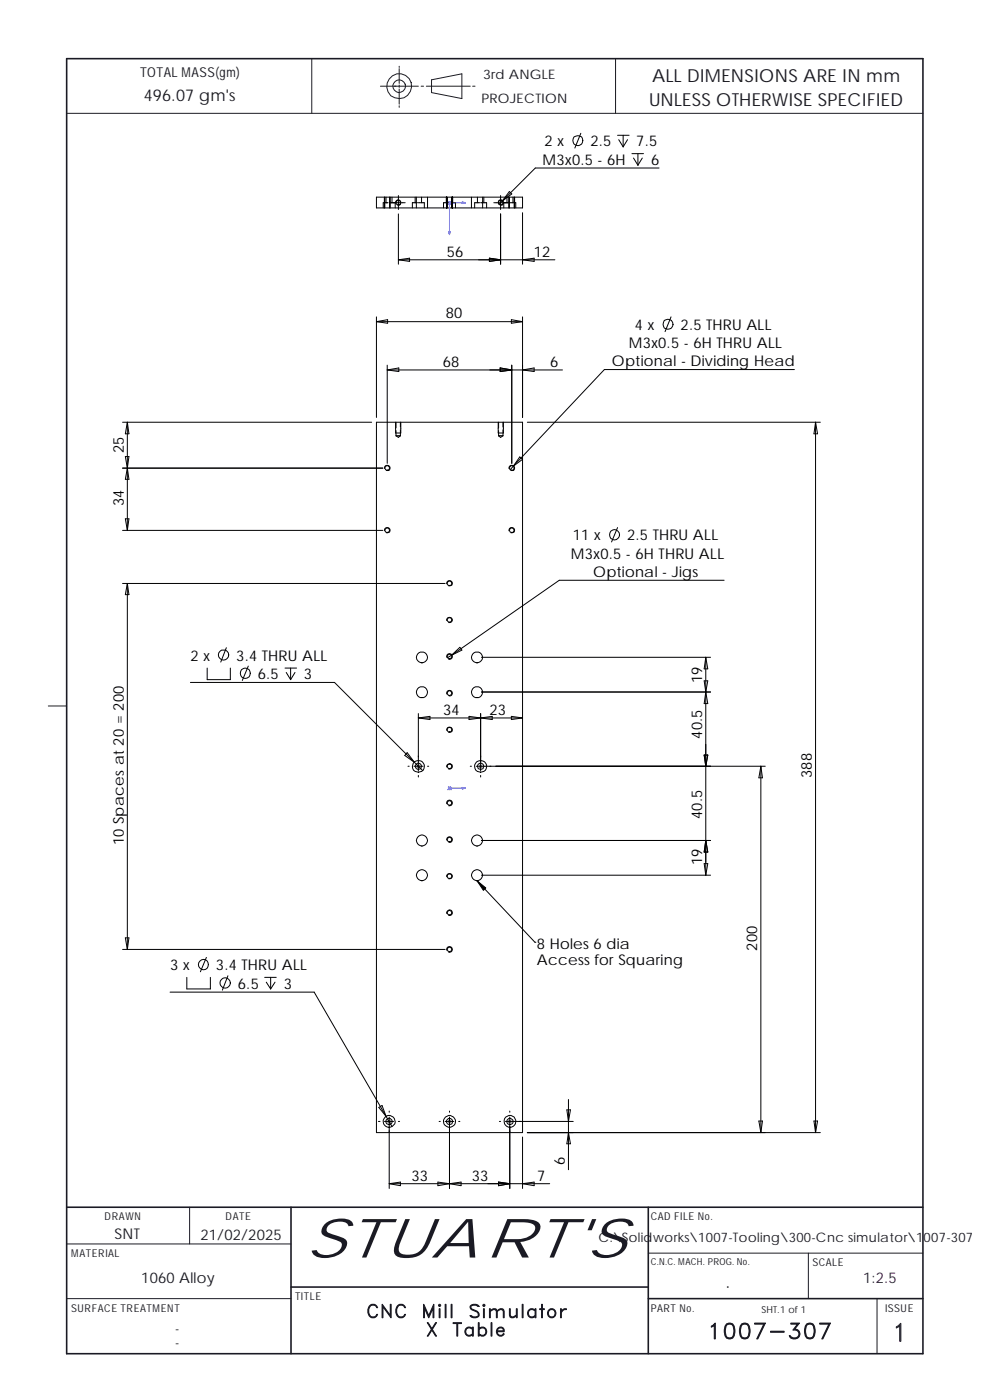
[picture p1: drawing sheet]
<svg xmlns="http://www.w3.org/2000/svg" width="210mm" height="297mm" viewBox="0 0 210 297" stroke-linecap="round" stroke-linejoin="round" font-family="sans-serif">
<g fill="none" stroke="#1a1a24" stroke-width=".21">
<path d="M66.1 12.4v11.6M80.7 18.3h8M84.7 14.1v.2M84.7 14.6v3.1M84.7 18v.5M84.7 18.9v3.2M89.3 18.3h.5M90.4 18.3h9.3M91.5 16.9l6.5-1.2v5.2l-6.5-1.3zM100.2 18.3h.6M130.6 12.4v11.6M14.1 24h181.6"/>
<path d="M84.7 22.4v.4M10.2 149.8h3.9M40.2 256.1v7.8M14.1 263.9h47.6M14.1 275.5h47.6M137.5 265.9h58.2M171.4 265.9v9.6M186 275.5v11.7"/>
<circle cx="84.7" cy="18.3" r="1.33"/>
<circle cx="84.7" cy="18.3" r="2.64"/>
</g>
<path d="M14.1 12.4h181.6v274.8h-181.6zM14.1 256.1h181.6M61.7 256.1v31.1M137.5 256.1v31.1M61.7 273h75.8M137.5 275.5h58.2" fill="none" stroke="#1a1a24" stroke-width=".34"/>
<g fill="none" stroke="#000" stroke-width=".21">
<path d="M123.2 28.3l-1.3 3.1M131 28.7h2.4M131.2 29.6l1 1.6M132.2 28.7v2.5M133.1 29.6l-.9 1.6M134 32.6h2.5M134.4 33.5l.9 1.6M135.3 32.6v2.5M136.2 33.5l-.9 1.6M139.8 35.6h-26.3l-7.7 7.7M79.8 41.8h31v2.3h-31zM81.5 41.8v2.3"/>
<path d="M81.6 41.8v2.3M81.9 41.8v1.2M82 43h.1M82.3 43h-1v1.1M82.5 43h3.4M82.6 41.8v2.3M82.7 41.8v2.3M83.1 41.8v1.2M83.8 43v1.1M83.9 43.1a.59 .59 0 0 1 .4-.7 .59 .59 0 0 1 .7 .4 .59 .59 0 0 1-.2 .7h-.5M84.2 42.5h.5l.1 .2 .1 .5-.2 .2-.5-.1a.53 .53 0 0 1 0-.8zM84.5 41.5v2.9"/>
<path d="M84.5 45.4v10.6M84.5 55.1h33.2M84.5 55.1l2.4-.3v.7zM88.1 41.8v1.2M88.3 41.8v2.3M88.6 43h-1.1v1.1M88.7 43h1.3v1.1M89.4 41.8v1.2M90.7 41.8v2.3M94.7 41.8v1.2M94.7 41.8v2.3M94.8 41.8v2.3"/>
<path d="M95.2 43h-1.1v1.1M95.3 43h1.3v1.1M95.8 41.8v2.3M95.9 41.8v2.3M96 41.8v1.2M100 41.8v2.3M101.3 41.8v1.2M101.8 43h-1.1v1.1M101.9 43h1.3v1.1M102.4 41.8v2.3M102.6 41.8v1.2M103.8 54.8l2.4 .3-2.4 .4z"/>
<path d="M104.7 43h3.2M105.7 43.1a.59 .59 0 0 1 .4-.7 .59 .59 0 0 1 .7 .4 .59 .59 0 0 1-.3 .7h-.4M105.8 42.7l.2-.2h.4l.3 .3v.4l-.3 .2-.6-.1zM106.2 41.5v2.9M106.2 45.4v10.6M106.8 43v1.1M107.5 41.8v1.2M107.9 41.8v2.3M108 41.8v2.3M108 40.6l.5 .5-2 1.6zM108.1 43h1.3v1.1M108.8 41.8v1.2"/>
<path d="M109.1 41.8v2.3M110.8 45.1v10.9M110.8 55.1l2.5-.3v.7zM79.8 67.2v21.4M79.8 68.2l2.4-.4v.8zM79.8 68.2h31M82.1 78.5h37.2M82.1 78.5l2.5-.4v.7zM82.1 77.5v20.8M106.1 78.1l2.4 .4-2.4 .3zM108.5 67.8l2.3 .4-2.3 .4zM108.5 77.5v20.8"/>
<path d="M110.8 67.2v21.4M110.8 78.5l2.5-.4v.7zM142.3 67.2l-1.2 3.2M168.5 78.4h-40.3l-19.3 20.5M26 89.6h52.8M26 99.3h55.2M26.6 96.9h.7l-.3 2.4zM27 99.3l.3 2.4h-.7zM27 89.6l.3 2.4h-.7zM27 89.6v22.9M79.8 89.6h31v150.7h-31zM81.5 99.4a.6 .6 0 0 1 .9-.6 .6 .6 0 0 1 .1 1h-.5"/>
<path d="M83.9 89.6v2.3h1.1v-2.3M84 92.5h.9M84 89.6v1.2M84 91.4v1.1M84 92.5l.5 .3 .4-.3M84.9 89.6v1M84.9 91.2v1.3M105.7 89.6v2.3h1.1v-2.3M105.7 92.5h1M105.7 89.6v1.2M105.7 91.4v1.1M105.7 92.5l.5 .3 .5-.3"/>
<path d="M106.7 89.6v1M106.7 91.2v1.3M107.9 99.4a.6 .6 0 0 1 .9-.6 .6 .6 0 0 1 .1 1h-.5M108.9 98.9l-.7 .8M110.2 96.9l.6 .6-1.9 1.4zM111.8 89.6h62.2M173 89.6l.4 2.4h-.8zM173 89.6v150.7M26 112.5h55.2M26.6 110.1h.7l-.3 2.4zM81.5 112.6a.58 .58 0 0 1 .6-.7 .58 .58 0 0 1 .6 .6 .58 .58 0 0 1-.7 .5M107.9 112.6a.58 .58 0 0 1 .6-.7 .58 .58 0 0 1 .6 .6 .58 .58 0 0 1-.7 .5"/>
<path d="M131 111.9l-1.3 3.1M26 123.8h68.4M27 123.8l.3 2.4h-.7zM27 123.8v77.6M48 137.4l-1.2 3.1M94.7 139.4a.61 .61 0 0 1 .6-.7 .61 .61 0 0 1 .6 .6 .61 .61 0 0 1-.7 .6M94.7 131.7a.58 .58 0 0 1 .6-.8 .58 .58 0 0 1 .6 .7 .58 .58 0 0 1-.7 .5M94.7 123.9a.58 .58 0 0 1 .6-.8 .58 .58 0 0 1 .6 .7 .58 .58 0 0 1-.7 .5M95.8 139l-.9 .5M95.8 139l1.7-1.7 .5 .6zM102.1 139.4h48.6M149.7 139.4v46.3"/>
<path d="M149.7 139.4l.4 2.5h-.7zM153.6 123.1h-35l-22.8 15.9M40.4 144.8h30.6l18.7 18.7M43.9 141.7v2.5h5v-2.5M52.7 141.3l-1.3 3.1M60.5 141.7h2.4M60.7 142.7l.9 1.5M61.6 141.7v2.5M62.6 142.7l-1 1.5M86.4 159.7l1.5 2-2-1.4zM88.7 151.4v12.2M88.7 152.3h22.1"/>
<path d="M88.7 152.3l2.5-.3v.7zM94.7 154.9a.58 .58 0 0 1 .6-.7 .58 .58 0 0 1 .6 .6 .58 .58 0 0 1-.7 .6M94.7 147.2a.61 .61 0 0 1 .5-.7 .61 .61 0 0 1 .7 .4 .61 .61 0 0 1-.5 .8l-.2-.1M99.5 152l4.9 .7v-.7l-4.9 .7zM101.9 151.4v12.2M102.1 146.8h48.6M108.5 152l2.3 .3-2.3 .4zM149.4 144.4h.7l-.4 2.4zM149.7 146.8l.4 2.5h-.7zM86.5 162.6h.3M87.8 162.6h1.9M88.7 164.5v.3"/>
<path d="M90.7 162.6h.2M94.7 178.2a.58 .58 0 0 1 .6-.7 .58 .58 0 0 1 .6 .6 .58 .58 0 0 1-.7 .5M94.7 170.5a.61 .61 0 0 1 .6-.8 .61 .61 0 0 1 .6 .7 .61 .61 0 0 1-.7 .5M94.7 162.7a.58 .58 0 0 1 .6-.7 .58 .58 0 0 1 .6 .6 .58 .58 0 0 1-.7 .6M99.7 162.6h.3M101 162.6h61.3M101.9 164.5v.3M102.1 178.3h48.6M149.4 160.2h.7l-.4 2.4zM149.7 178.3l.4 2.5h-.7zM161.4 162.6l.3 2.4h-.7zM161.4 162.6v77.7"/>
<path d="M26.6 199h.7l-.3 2.4zM94.7 193.8a.61 .61 0 0 1 .6-.8 .61 .61 0 0 1 .6 .7 .61 .61 0 0 1-.7 .5M94.7 186a.58 .58 0 0 1 .6-.7 .58 .58 0 0 1 .6 .6 .58 .58 0 0 1-.7 .5M101.2 186.9l12.3 13M102.1 185.7h48.6M113.5 199.9h.1M149.4 183.2h.7l-.4 2.5zM26 201.4h68.4M36.1 210.5h30.5l15.3 26.3M39.6 207.3v2.5h5v-2.5M43.8 203.1l-1.3 3.1M48.3 207l-1.1 3.1"/>
<path d="M56.1 207.3h2.5M56.5 208.4l.9 1.4M57.4 207.3v2.5M58.3 208.4l-.9 1.4M94.7 201.6a.61 .61 0 0 1 .6-.8 .61 .61 0 0 1 .6 .7 .61 .61 0 0 1-.7 .5M80.3 237.9h.3M80.3 234.9l.7-.4 .9 2.3zM81.5 237.9h2M81.9 236.8l1.2 2.2M82.5 235.7v.3M82.5 237v15.1M84.5 237.9h.3"/>
<path d="M93.1 237.9h.3M94.4 237.9h1.9M95.3 235.7v.3M95.3 237v15.1M97.3 237.9h.2M105.9 237.9h.3M107.2 237.9h14.4M108.1 235.7v.3M108.1 237v15.1M120.2 235.5h.8l-.4 2.4zM120.6 233.3v14.9M161 237.8h.7l-.3 2.5z"/>
<path d="M172.6 237.8h.8l-.4 2.5zM82.5 251.1l2.4-.3v.7zM82.5 251.1h34.1M92.9 250.8l2.4 .3-2.4 .4zM95.3 251.1l2.5-.3v.7zM105.7 250.8l2.4 .3-2.4 .4zM110.8 241.2v10.9M110.8 251.1l2.5-.3v.7zM111.8 240.3h62.2M120.6 240.3l.4 2.4h-.8z"/>
<circle cx="122.6" cy="29.9" r="1.06"/>
<circle cx="141.7" cy="68.8" r="1.08"/>
<circle cx="82.1" cy="99.3" r=".47"/>
<circle cx="108.5" cy="99.3" r=".47"/>
<circle cx="82.1" cy="112.5" r=".47"/>
<circle cx="108.5" cy="112.5" r=".47"/>
<circle cx="130.3" cy="113.5" r="1.08"/>
<circle cx="47.4" cy="139" r="1.09"/>
<circle cx="89.5" cy="139.5" r="1.16"/>
<circle cx="95.3" cy="139.3" r=".48"/>
<circle cx="95.3" cy="131.5" r=".47"/>
<circle cx="95.3" cy="123.7" r=".47"/>
<circle cx="101.2" cy="139.5" r="1.16"/>
<circle cx="52" cy="142.8" r="1.08"/>
<circle cx="89.5" cy="146.8" r="1.16"/>
<circle cx="95.3" cy="154.8" r=".47"/>
<circle cx="95.3" cy="147.1" r=".47"/>
<circle cx="101.2" cy="146.8" r="1.16"/>
<circle cx="88.7" cy="162.6" r="1.26"/>
<circle cx="88.8" cy="162.6" r=".64"/>
<circle cx="89.5" cy="178.3" r="1.16"/>
<circle cx="95.3" cy="170.4" r=".48"/>
<circle cx="95.3" cy="162.6" r=".47"/>
<circle cx="95.3" cy="178.1" r=".45"/>
<circle cx="101.2" cy="178.3" r="1.16"/>
<circle cx="101.9" cy="162.6" r=".66"/>
<circle cx="101.9" cy="162.6" r="1.26"/>
<circle cx="89.5" cy="185.7" r="1.16"/>
<circle cx="95.3" cy="193.7" r=".48"/>
<circle cx="95.3" cy="185.9" r=".47"/>
<circle cx="101.2" cy="185.7" r="1.16"/>
<circle cx="43.1" cy="204.6" r="1.06"/>
<circle cx="47.8" cy="208.5" r="1.09"/>
<circle cx="95.3" cy="201.4" r=".48"/>
<circle cx="82.5" cy="237.9" r=".66"/>
<circle cx="82.5" cy="237.9" r="1.26"/>
<circle cx="95.3" cy="237.9" r="1.26"/>
<circle cx="95.4" cy="238" r=".64"/>
<circle cx="108.1" cy="237.9" r="1.26"/>
<circle cx="108.2" cy="237.9" r=".66"/>
</g>
<g fill="#00f" stroke="#00f" stroke-width=".21">
<path d="M98 42.8l.7 .2-.7 .2z"/>
<path d="M95.2 49.1h.3l-.2 .7z"/>
<path d="M98 167l.7 .2-.7 .2z"/>
</g>
<path d="M95.1 43h3.6M95.1 42.8l.6 .5M95.3 42.8v7M95.6 42.8l-.6 .5M95.1 167.2h3.6M95.1 167l.6 .6M95.3 167.2h.1M95.3 167v.6M95.6 167l-.6 .6" fill="none" stroke="#00f" stroke-width=".21"/>
<g fill="none" stroke="#808080" stroke-width=".21">
<path d="M88.5 162.6h.6M88.5 162.3l.6 .6M88.7 162.3v.6M89 162.3l-.6 .6M101.7 162.6h.6M101.7 162.3l.6 .6M101.9 162.3v.6M102.2 162.3l-.6 .6M82.3 237.9h.6M82.3 237.7l.6 .6M82.5 237.7v.6M82.8 237.7l-.6 .6"/>
<path d="M95.1 237.9h.6M95.1 237.7l.6 .6M95.3 237.7v.6M95.6 237.7l-.6 .6M107.9 237.9h.6M107.9 237.7l.6 .6M108.1 237.7v.6M108.4 237.7l-.6 .6"/>
</g>
<path d="M101.2 186.9l1.8 1.5-.5 .5z" fill="#000" stroke="#000" stroke-width=".21"/>
<text font-size="11.7" fill="#1a1a24" x="64.9" y="266.8">STUART'S</text>
<text font-size="5.1" fill="#400040" x="189.1" y="284.6">1</text>
<text font-size="4.5" fill="#1a1a24" x="149.9" y="284.1">1007-307</text>
<g font-size="3.8" fill="#1a1a24">
<text x="138.3" y="17.4">ALL DIMENSIONS ARE IN mm</text>
<text x="137.7" y="22.5">UNLESS OTHERWISE SPECIFIED</text>
<text x="153.8" y="273.3">.</text>
<text x="77.6" y="279.6">CNC</text>
<text x="89.3" y="279.6">Mill</text>
<text x="99.3" y="279.6">Simulator</text>
<text x="90.3" y="283.5">X</text>
<text x="95.8" y="283.5">Table</text>
</g>
<text font-size="3.5" fill="#1a1a24" x="30.5" y="21.3">496.07 gm's</text>
<g font-size="3.1">
<text x="115.1" y="35">M3x0.5 - 6H</text>
<text x="115.5" y="31.1">2 x</text>
<text x="125.2" y="31.1">2.5</text>
<text x="135" y="31.1">7.5</text>
<text x="138.1" y="35">6</text>
<text x="94.7" y="54.4">56</text>
<text x="113.2" y="54.4">12</text>
<text x="94.6" y="67.6">80</text>
<text x="134.6" y="70">4 x</text>
<text x="144.4" y="70">2.5 THRU ALL</text>
<text x="93.9" y="77.8">68</text>
<text x="116.7" y="77.8">6</text>
<text x="129.8" y="77.7">Optional - Dividing Head</text>
<text x="133.3" y="73.9">M3x0.5 - 6H THRU ALL</text>
<text x="26.2" y="96.1" transform="rotate(-90 26.2 96.1)">25</text>
<text x="26.2" y="107.4" transform="rotate(-90 26.2 107.4)">34</text>
<text x="121.1" y="118.5">M3x0.5 - 6H THRU ALL</text>
<text x="121.5" y="114.6">11 x</text>
<text x="133" y="114.6">2.5 THRU ALL</text>
<text x="125.8" y="122.4">Optional - Jigs</text>
<text x="40.4" y="140.2">2 x</text>
<text x="50.1" y="140.2">3.4 THRU ALL</text>
<text x="54.7" y="144.1">6.5</text>
<text x="64.4" y="144.1">3</text>
<text x="148.9" y="144.9" transform="rotate(-90 148.9 144.9)">19</text>
<text x="94" y="151.6">34</text>
<text x="103.8" y="151.6">23</text>
<text x="148.9" y="156.7" transform="rotate(-90 148.9 156.7)">40.5</text>
<text x="172.2" y="165.1" transform="rotate(-90 172.2 165.1)">388</text>
<text x="148.9" y="173.7" transform="rotate(-90 148.9 173.7)">40.5</text>
<text x="26.2" y="179.3" transform="rotate(-90 26.2 179.3)">10 Spaces at 20 = 200</text>
<text x="148.9" y="183.6" transform="rotate(-90 148.9 183.6)">19</text>
<text x="113.9" y="201.3">8 Holes 6 dia</text>
<text x="160.6" y="201.7" transform="rotate(-90 160.6 201.7)">200</text>
<text x="36.1" y="205.8">3 x</text>
<text x="45.8" y="205.8">3.4 THRU ALL</text>
<text x="50.5" y="209.7">6.5</text>
<text x="60.2" y="209.7">3</text>
<text x="113.9" y="204.7">Access for Squaring</text>
<text x="87.3" y="250.4">33</text>
<text x="100.1" y="250.4">33</text>
<text x="114" y="250.4">7</text>
<text x="119.8" y="247.2" transform="rotate(-90 119.8 247.2)">6</text>
</g>
<g font-size="3.1" fill="#1a1a24">
<text x="24.3" y="262.9">SNT</text>
<text x="42.5" y="263">21/02/2025</text>
<text x="30" y="272.2">1060 Alloy</text>
</g>
<text font-size="3.1" fill="#400040" x="183" y="272.2">1:2.5</text>
<text font-size="2.9" fill="#1a1a24" x="29.7" y="16.4">TOTAL MASS(gm)</text>
<g font-size="2.8" fill="#1a1a24">
<text x="102.4" y="16.7">3rd ANGLE</text>
<text x="102.1" y="21.8">PROJECTION</text>
<text x="126.9" y="263.6">C:\Solidworks\1007-Tooling\300-Cnc simulator\1007-307</text>
</g>
<g font-size="2.7" fill="#1a1a24">
<text x="37.2" y="285.7">-</text>
<text x="37.2" y="282.8">-</text>
</g>
<g font-size="2.3" fill="#1a1a24">
<text x="22.2" y="258.9">DRAWN</text>
<text x="47.8" y="258.9">DATE</text>
<text x="138" y="258.9">CAD FILE No.</text>
<text x="15.1" y="266.7">MATERIAL</text>
<text x="172.3" y="268.6">SCALE</text>
<text x="62.6" y="275.8">TITLE</text>
<text x="15.1" y="278.3">SURFACE TREATMENT</text>
<text x="138" y="278.3">PART No.</text>
<text x="187.7" y="278.3">ISSUE</text>
</g>
<g font-size="2" fill="#1a1a24">
<text x="138" y="268.4">C.N.C. MACH. PROG. No.</text>
<text x="161.5" y="278.6">SHT.1 of 1</text>
</g>
</svg>
